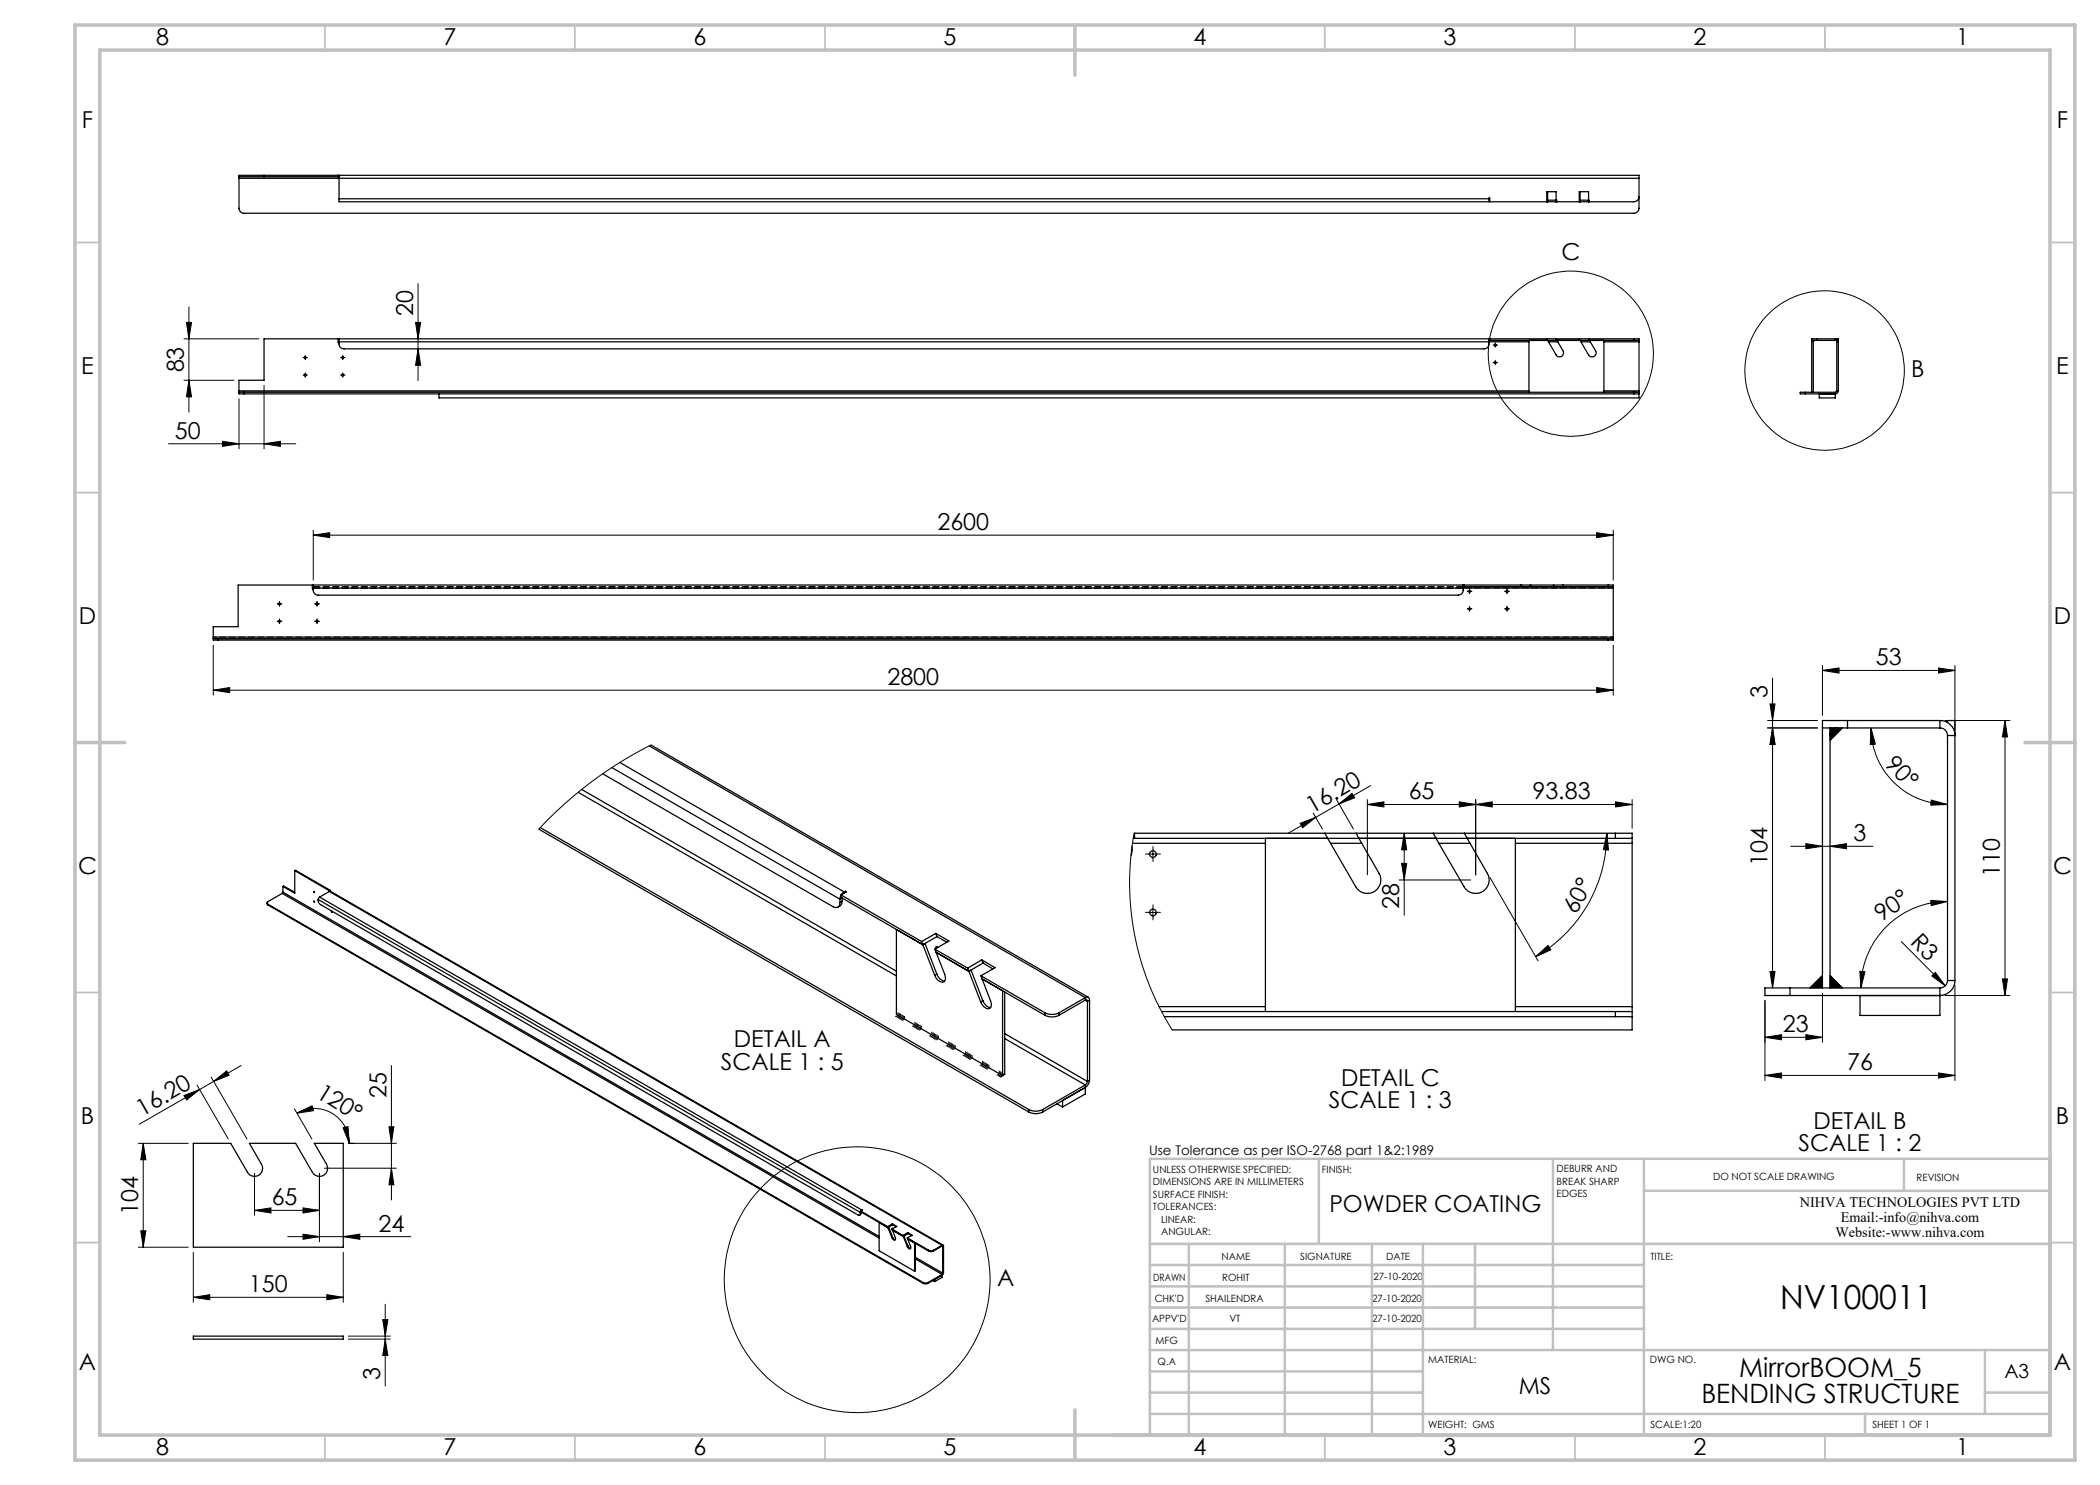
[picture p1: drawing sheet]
<svg xmlns="http://www.w3.org/2000/svg" width="420mm" height="297mm" viewBox="0 0 420 297" stroke-linecap="round" stroke-linejoin="round" font-family="sans-serif">
<g fill="none" stroke="#000" stroke-width=".2">
<path d="M83.6 56.7v19.4M36.8 67.8h15M36.8 76.1h10M37.3 64.5h1l-.5 3.3zM37.8 76.1l.5 3.3h-1zM37.8 61.4v21M47.8 79.8v10M52.8 77.1v12.7M60.8 75h.5M60.8 71.5h.5M61 71.3v.5M61 74.8v.5"/>
<path d="M68.3 75h.5M68.3 71.5h.5M68.5 71.3v.5M68.5 74.8v.5M83.1 64.5h1l-.5 3.3zM83.6 69.8l.5 3.3h-1zM298.8 72.5h.5M298.8 69h.5M299 68.8v.5M299 72.3v.5M33.7 88.8h25.5M44.5 88.3l3.3 .5-3.3 .5z"/>
<path d="M52.8 88.8l3.3-.5v1zM62.7 107l3.2-.5v1zM62.7 106v10M62.7 107h260M293.7 118.3h.4M293.9 118v.5M301.1 118.3h.5M301.4 118v.5M319.3 106.5l3.4 .5-3.4 .5zM322.7 106v10M42.7 138l3.2-.5v1zM42.7 129v10"/>
<path d="M42.7 138h280M55.6 124.3h.5M55.6 120.8h.5M55.9 120.5v.5M55.9 124v.5M63.1 124.3h.5M63.1 120.8h.5M63.4 120.5v.5M63.4 124v.5M293.7 121.8h.4M293.9 121.5v.5M301.1 121.8h.5"/>
<path d="M301.4 121.5v.5M319.3 137.5l3.4 .5-3.4 .5zM322.7 129v10M354.5 135.6v62M364.5 134.1l3.3-.5v1zM364.5 133.1v10M364.5 134.1h26.5M387.7 133.6l3.3 .5-3.3 .5zM391 133.1v13M130.2 149l-3.7 2-3.4 2-5.7 4.1-4.7 3.8-4.9 4.9M267.3 159.9l3.4 5.9M273.5 159.9v15.1"/>
<path d="M274.1 157.1l-6.3 3.7M295.1 159.9v15.1M326.4 159.9v5.8M353.5 144.1h10M354 140.8h1l-.5 3.3zM354.5 145.6l.5 3.3h-1zM363.5 145.6h-10M366 145.6h2.5l-2.5 2.5zM368.5 145.6l-2.5 2.5M374.2 145.6l.9 3.2-1 .1zM374.2 145.6a15.4 15.4 0 0 0 15.3 15.3M389 144.1h13"/>
<path d="M401 144.1l.5 3.3h-1zM401 144.1v55M226.8 166.6l-.6 4.7-.3 4.2 .2 5.1 .7 6 1.4 5.8 1.6 4.5 2.2 4.8 2.5 4.3M229.8 170.8h1.6M230.6 170v1.7M260 164.7l3.1-1.2-2.6 2.1zM262.6 162.6l1.9 3.2M267.8 160.8l-10.2 5.8M267.8 160.8l2.6-2.1 .5 .9zM273.5 160.9l3.3-.5v1zM273.5 160.9h52.9M279.8 176h14.3"/>
<path d="M280.3 172.7h1l-.5 3.3zM280.8 166.6v16.5M280.8 166.6l.5 3.4h-1zM291.9 160.4l3.2 .5-3.2 .5zM295.1 160.9l3.3-.5v1zM298 175.5l9.6 16.7M321.4 166.6l.3 3.4-1-.1zM321.4 166.6a28.5 28.5 0 0 1-14.3 24.7M323.1 160.4l3.3 .5-3.3 .5zM358.1 169.3h16.5M361.2 168.7l3.3 .6-3.3 .5zM366 169.3l3.3-.6v1.1z"/>
<path d="M386.3 160l3.2 .9-3.3 .1zM229.8 182.5h1.6M230.6 181.6v1.7M307.1 191.3l2.5-2.2 .6 .9zM354 194.3h1l-.5 3.3zM364.5 198.6v9.9M364.5 195.1v2.5h-2.5zM364.5 195.1l-2.5 2.5M366 195.1l2.5 2.5h-2.5zM366 195.1l2.5 2.5M372 194.3h1l-.8 3.3zM380.3 188.3l8.7 8.9"/>
<path d="M386.2 180.1l3.3 .2-3.2 .8zM386.4 195.2l.7-.7 1.9 2.7zM389 199.1h13M389.5 180.3a17.3 17.3 0 0 0-17.3 17.3M391 197.1v19M400.5 195.8h1l-.5 3.3zM36.8 219.1l3.1-1.2-2.6 2.1zM39.4 217l6.2 10.8M39.9 217.9l-12.1 7M42.2 215.4l7.2 12.4M42.7 216.3l-2.8 1.6M42.7 216.3l2.6-2.1 .5 .8z"/>
<path d="M48.2 213.1l-5.5 3.2M78.3 213.1v26.9M179.5 202.5a.55 .55 0 0 1-.5 .8M179.8 202.6a.58 .58 0 0 1-.5 .9M180.1 202.7a.58 .58 0 0 1-.5 .9M180.3 202.9a.55 .55 0 0 1-.5 .9M180.6 203.1a.55 .55 0 0 1-.5 .8M180.8 203.2a.58 .58 0 0 1-.5 .9M182.9 204.4a.58 .58 0 0 1-.5 .9M183.2 204.5a.58 .58 0 0 1-.5 .9M183.4 204.7a.55 .55 0 0 1-.4 .9M183.7 204.9a.55 .55 0 0 1-.5 .8"/>
<path d="M184 205a.58 .58 0 0 1-.6 .9M184.2 205.1a.58 .58 0 0 1-.5 .9M186.3 206.3a.58 .58 0 0 1-.5 .9M186.5 206.5a.55 .55 0 0 1-.4 .9M186.8 206.7a.55 .55 0 0 1 0 .5 .55 .55 0 0 1-.5 .3M187.1 206.8a.58 .58 0 0 1-.5 .9M187.3 206.9a.58 .58 0 0 1-.5 .9M187.6 207.1a.55 .55 0 0 1-.5 .9M189.7 208.3a.55 .55 0 0 1 0 .6 .55 .55 0 0 1-.5 .3M189.9 208.5a.55 .55 0 0 1-.5 .8M190.2 208.6a.58 .58 0 0 1-.5 .9M190.5 208.7a.58 .58 0 0 1-.5 .9"/>
<path d="M190.7 208.9a.55 .55 0 0 1-.5 .9M191 209.1a.55 .55 0 0 1-.5 .8M193 210.3a.55 .55 0 0 1-.5 .8M193.3 210.4a.58 .58 0 0 1-.5 .9M193.6 210.5a.58 .58 0 0 1-.5 .9M193.8 210.7a.55 .55 0 0 1-.5 .9M194.1 210.9a.55 .55 0 0 1-.5 .8M194.3 211a.58 .58 0 0 1-.4 .9M196.4 212.2a.58 .58 0 0 1-.5 .9M196.7 212.3a.58 .58 0 0 1-.5 .9M197 212.5a.55 .55 0 0 1-.5 .9M197.2 212.7a.55 .55 0 0 1-.5 .8"/>
<path d="M197.5 212.8a.58 .58 0 0 1-.5 .9M197.7 212.9a.58 .58 0 0 1-.5 .9M199.8 214.1a.57 .57 0 0 1-.5 .9M200.1 214.3a.55 .55 0 0 1-.5 .9M200.3 214.5a.55 .55 0 0 1 0 .5 .55 .55 0 0 1-.5 .3M200.5 214.6a.55 .55 0 0 1-.5 .8M353 207.5l3.3-.6v1.1zM353 207.5h11.5M353 215.1l3.3-.5v1zM353 200.1v16M353 215.1h38M361.2 206.9l3.3 .6-3.3 .5z"/>
<path d="M387.7 214.6l3.3 .5-3.3 .5zM27.7 228.7h9.9M28.6 228.7l.6 3.2h-1zM28.6 228.7v20.7M50.9 234.7v8.4M58.9 221.8l3.5 6M59.4 222.6l3-1.4 .3 .9zM59.4 222.6a7 7 0 0 1 10.4 6.1M63.9 234.7v13.7M64.9 233.6h14.4M68.6 225.6l1-.3 .2 3.4zM69.7 228.7h9.6"/>
<path d="M77.8 225.4h1l-.5 3.3zM78.3 233.6l.5 3.4h-1zM27.7 249.4h9.9M28.2 246.2h1l-.6 3.2zM38.7 259.5l3.2-.6v1.1zM38.7 250.5v10M38.7 259.5h30M50.9 242.1l3.3-.5v1zM50.9 242.1h13M57.5 247.3h24.7M60.6 241.6l3.3 .5-3.3 .5zM60.6 246.8l3.3 .5-3.3 .6z"/>
<path d="M65.4 258.9l3.3 .6-3.3 .5zM68.7 247.3l3.3-.5v1.1zM68.7 250.5v10M69.7 267.8h8.4M69.7 267.2h8.4M76.6 263.9h1l-.6 3.3zM77 267.8l.6 3.3h-1zM77 260.9v16.3"/>
<circle cx="314.2" cy="70.7" r="16.5"/>
<circle cx="364.9" cy="74.1" r="15.9"/>
<circle cx="171.4" cy="255.9" r="26.6"/>
</g>
<g fill="none" stroke="#000" stroke-width=".2" stroke-dasharray="15.2 1.3 1.3 1.3">
<path d="M60.8 75h-.2M60.8 71.5h-.2M61.1 74.8v-.2M61.1 75.3v.2M61.1 71.3v-.2M61.1 71.8v.2M61.3 75h.2M61.3 71.5h.2M68.3 75h-.2M68.3 71.5h-.2M68.6 74.8v-.2M68.6 75.3v.2"/>
<path d="M68.6 71.3v-.2M68.6 71.8v.2M68.8 75h.2M68.8 71.5h.2M298.8 72.5h-.2M298.8 69h-.2M299.1 72.3v-.2M299.1 72.8v.2M299.1 68.8v-.2M299.1 69.3v.2M299.3 72.5h.2M299.3 69h.2"/>
<path d="M293.7 118.3h-.2M293.9 118v-.2M293.9 118.5v.2M294.2 118.3h.2M301.2 118.3h-.2M301.4 118v-.2M301.4 118.5v.2M301.7 118.3h.2M55.7 124.3h-.2M55.7 120.8h-.2M55.9 124v-.2M55.9 124.5v.2"/>
<path d="M55.9 120.5v-.2M55.9 121v.2M56.2 124.3h.2M56.2 120.8h.2M63.2 124.3h-.2M63.2 120.8h-.2M63.4 124v-.2M63.4 124.5v.2M63.4 120.5v-.2M63.4 121v.2M63.7 124.3h.2M63.7 120.8h.2"/>
<path d="M293.7 121.8h-.2M293.9 121.5v-.2M293.9 122v.2M294.2 121.8h.2M301.2 121.8h-.2M301.4 121.5v-.2M301.4 122v.2M301.7 121.8h.2M229.8 170.8h-.7M230.6 170v-.7M230.6 171.6v.7M231.4 170.8h.7"/>
<path d="M229.8 182.5h-.7M230.6 181.6v-.6M230.6 183.3v.7M231.4 182.5h.7"/>
</g>
<g fill="none" stroke="#c0c0c0" stroke-width=".35">
<path d="M65 5v5M115 5v5M165 5v5M265 5v5M315 5v5M365 5v5M15 48.5h5M410 48.5h5M15 98.5h5M410 98.5h5M15 198.5h5M410 198.5h5"/>
<path d="M15 248.5h5M410 248.5h5M65 287v5M115 287v5M165 287v5M265 287v5M315 287v5M365 287v5"/>
</g>
<g fill="none" stroke="#c0c0c0" stroke-width=".5">
<path d="M263.8 231.8v17M310.6 231.8v38.2M328.8 231.8v55.2M328.8 238.2h81.2M380.8 231.8v6.4M410 231.8h-180v55.2M230 248.8h180M230 257.3h98.8M230 253h98.8M237.8 248.8v38.2M257 248.8v38.2M274.4 248.8v38.2"/>
<path d="M284.6 248.8v38.2M295 248.8v17M230 265.8h98.8M230 261.5h98.8M230 278.5h54.6M230 274.3h54.6M230 270h180M397 278.5h13M397 270v12.8M230 282.8h180M373 282.8v4.2"/>
</g>
<path d="M15 5h400v287h-400zM20 10h390v277h-390zM215 5v10M15 148.5h10M405 148.5h10M215 282v10" fill="none" stroke="#c0c0c0" stroke-width=".7"/>
<g fill="#000">
<path d="M386.4 195.2l.7-.7 1.9 2.7z"/>
<path d="M37.3 64.5h1l-.5 3.3zM37.8 76.1l.5 3.3h-1zM280.8 166.6l.5 3.4h-1zM280.3 172.7h1l-.5 3.3zM28.6 228.7l.6 3.2h-1zM28.2 246.2h1l-.6 3.2z"/>
<path d="M83.6 69.8l.5 3.3h-1zM83.1 64.5h1l-.5 3.3zM77 267.8l.6 3.3h-1zM76.6 263.9h1l-.6 3.3z"/>
<path d="M44.5 88.3l3.3 .5-3.3 .5zM52.8 88.8l3.3-.5v1zM42.7 138l3.2-.5v1zM319.3 137.5l3.4 .5-3.4 .5zM295.1 160.9l3.3-.5v1zM323.1 160.4l3.3 .5-3.3 .5zM38.7 259.5l3.2-.6v1.1zM65.4 258.9l3.3 .6-3.3 .5zM60.6 246.8l3.3 .5-3.3 .6zM68.7 247.3l3.3-.5v1.1z"/>
<path d="M319.3 106.5l3.4 .5-3.4 .5zM62.7 107l3.2-.5v1z"/>
<path d="M364.5 134.1l3.3-.5v1zM387.7 133.6l3.3 .5-3.3 .5zM353 207.5l3.3-.6v1.1zM361.2 206.9l3.3 .6-3.3 .5zM361.2 168.7l3.3 .6-3.3 .5zM366 169.3l3.3-.6v1.1z"/>
<path d="M354.5 145.6l.5 3.3h-1zM354 194.3h1l-.5 3.3z"/>
<path d="M374.2 145.6l.9 3.2-1 .1zM386.3 160l3.2 .9-3.3 .1z"/>
<path d="M260 164.7l3.1-1.2-2.6 2.1zM267.8 160.8l2.6-2.1 .5 .9z"/>
<path d="M273.5 160.9l3.3-.5v1zM291.9 160.4l3.2 .5-3.2 .5zM50.9 242.1l3.3-.5v1zM60.6 241.6l3.3 .5-3.3 .5z"/>
<path d="M307.1 191.3l2.5-2.2 .6 .9zM321.4 166.6l.3 3.4-1-.1z"/>
<path d="M362 197.6h2.5v-2.5zM366 195.1v2.5h2.5zM366 145.6h2.5l-2.5 2.5z"/>
<path d="M386.2 180.1l3.3 .2-3.2 .8zM372 194.3h1l-.8 3.3z"/>
<path d="M400.5 195.8h1l-.5 3.3zM401 144.1l.5 3.3h-1zM354 140.8h1l-.5 3.3zM354.5 145.6l.5 3.3h-1z"/>
<path d="M36.8 219.1l3.1-1.2-2.6 2.1zM42.7 216.3l2.6-2.1 .5 .8z"/>
<path d="M353 215.1l3.3-.5v1zM387.7 214.6l3.3 .5-3.3 .5z"/>
<path d="M68.6 225.6l1-.3 .2 3.4zM59.4 222.6l3-1.4 .3 .9z"/>
<path d="M77.8 225.4h1l-.5 3.3zM78.3 233.6l.5 3.4h-1z"/>
</g>
<g fill="none" stroke="#000" stroke-width=".25">
<path d="M47.8 35.3v-.2h280v.6M47.8 35.3v.4M47.8 35.7v6a.96 .96 0 0 0 1 .9h278a1.02 1.02 0 0 0 1-.9v-6M47.8 35.7h280M47.8 35.3h20M52.8 35.1v.2M67.6 35.1v.2M67.8 39.8v.6h230v-.6M67.8 35.1v4.7M67.8 39.8h230M309.5 38.3v2.1M316 38.3v2.1"/>
<path d="M327.8 39.4a1.02 1.02 0 0 1-1 1h-28.8v-.8h-.2v.2M309.4 40.4v-2.1h1.8v2.1M309.5 40h1.7M311.2 40h.1M311.2 40.4h.1M315.8 40.4v-2.1h1.9v2.1M316 40h1.7M317.7 40h.1M317.7 40.4h.1M47.8 78.5v.3h1M47.8 78.5h1M47.8 78.2v.3"/>
<path d="M47.8 78.2h258M48.8 78.5v.3M48.8 78.8h278M48.8 78.5h278M67.8 68.5h-.2v-.7h-14.8v8.3h-5v2.1M67.8 68.4h238M297.8 67.8v.4a1.22 1.22 0 0 1-1 1.6h-228a1.06 1.06 0 0 1-1-1.4M297.8 68.1h29M298 67.8v.3M305.8 68.1v10.4M309.4 67.8l1.8 3.2a.8 .8 0 0 0 1.1 .3 .8 .8 0 0 0 .3-1.1l-1.4-2.4M309.7 68.4h1.9"/>
<path d="M315.8 67.8l1.9 3.2a.81 .81 0 0 0 1.1 .3 .81 .81 0 0 0 .3-1.1l-1.4-2.4M316.2 68.4h1.9M320.8 68.1v10.4M320.8 68.4h7M320.8 78.2h7M326.8 78.5h1M326.8 78.8h1M326.8 67.8h-259v.6M326.8 68.1h1M326.8 67.8h1v.3M326.8 67.8v.3M326.8 78.5v.3"/>
<path d="M327.8 68.1v.3M327.8 78.2v.3M327.8 78.5v1.1h-240v-.8M327.8 68.4v9.8M361.1 78.5h-1.1v.3h1.1M361.1 78.5h6M361.1 78.5v.3M362.3 68.1h1.1M362.7 68.1v10.4M362.9 68.1l-.2 .3M363.4 67.8h-1.1v10.7M363.4 68.1h3.7"/>
<path d="M363.4 67.8h3.7M363.4 67.8v.3M367.1 67.8a.6 .6 0 0 1 .6 .6h-.4M367.1 68.1l.2 .3M367.1 78.5v1.1h-3.2v-.8M367.1 67.8v.3M367.3 78.2l-.2 .3M367.3 67.8h.4v10.4M367.3 78.2h.4M367.3 68.4v9.8M367.7 78.2a.6 .6 0 0 1-.6 .6h-6M62.7 117.8h-.2v-.8h-14.9v8.3h-4.9v2.1"/>
<path d="M62.7 117.6h260M292.6 117v.4a1.19 1.19 0 0 1-1 1.6h-228a1.06 1.06 0 0 1-.9-1.4M292.6 117.3h29M292.8 117v.3M304.2 117l.2 .3M306.1 117l.1 .3M310.7 117l.2 .3M312.6 117l.1 .3M321.6 117h-258.9v.6M321.6 117.3h1.1M321.6 117h1.1v.3M321.6 117v.3"/>
<path d="M322.7 117.3v.3M322.7 117.6v9.8M42.7 127.7v.3h.9M42.7 127.7h.9M42.7 127.4v.3M42.7 127.4h280M43.6 127.7v.3M43.6 128h278M43.6 127.7h278M321.6 127.7h1.1M321.6 127.7v.3M322.7 127.7v.3h-1.1"/>
<path d="M322.7 127.4v.3M115.6 158.5l63.7 36.7M116.3 157.9l63 36.3M120.5 154.8l46.1 26.5a.86 .86 0 0 0 1 .1 .86 .86 0 0 0 .4-.9M122.4 153.5l45.6 26.3M124 152.5l44.8 25.9M129.9 149.2l87.2 50.3M130.2 149l87.5 50.5M364.5 145.6h5M366 145.6v52M367.5 145.6a1.51 1.51 0 0 0-1.5 1.5M369.5 144.1h-5v53.5"/>
<path d="M369.5 144.1v1.5M369.5 144.1h18.5M369.5 145.6h18.5M388 144.1a3 3 0 0 1 3 3h-1.5M388 145.6a1.57 1.57 0 0 1 1.5 1.5M388 144.1v1.5M389.5 144.5v-.4h1.5v52M389.5 147.1v49M56.4 178.7l-2.8 1.6a.29 .29 0 0 0-.2 .3 .29 .29 0 0 0 .2 .3M56.4 178.7l119.4 68.9M56.6 178.4l-.2 .3M56.6 177.3v1.1"/>
<path d="M56.6 177.3l.1-.1 2.2 1.3M56.6 178.4l119.2 68.9M58.9 174.1v4.5l-2.3-1.3M58.9 174.1l7 4.1M58.9 174.1h.2l7 4M63.6 179.9l.1 .6 .4 .4 107.5 62.1a.3 .3 0 0 0 .3 0 .3 .3 0 0 0 .2-.3M63.6 179.9l108.5 62.6M63.9 179.4l-.3 .5M63.9 179.4l108.5 62.6M65.9 178.3h.2l122.5 70.7M65.9 178.3l-2 1.1M65.9 178.3l122.5 70.8"/>
<path d="M65.9 178.2v.1M66.1 178.1l-.2 .1M66.1 178.1v.2M107.8 165.8l97.9 56.6M108.1 165.5l97.6 56.4M168 179.8l.4-.2v.7M168 179.8v.7M168.2 179.1l-.2 .7M168.2 179v.5l16.4 9.4M168.2 179l16.1 9.3M168.8 178.4l-.5 .6M168.8 178.4v.2"/>
<path d="M169.1 178.3l.2 .1-1.1 .6M169.1 178.3l-.3 .1M169.1 178.3v.2M226.4 169.2l-.2 2M226.5 168.7h26.6M226.7 167.7h96.4M226.8 166.6h96.3M226.9 166.6v1.1M253.1 167.7v34.6M265 166.6l6.1 10.7a2.69 2.69 0 0 0 3.7 1 2.69 2.69 0 0 0 1-3.6l-4.6-8.1M266.1 168.7h6.2M286.6 166.6l6.2 10.7a2.69 2.69 0 0 0 3.7 1 2.69 2.69 0 0 0 1-3.6l-4.6-8.1"/>
<path d="M287.8 168.7h6.2M303.1 167.7v34.6M303.1 168.7h23.3M323.1 167.7h3.3M323.1 166.6h3.3v1.1M323.1 166.6v1.1M326.4 167.7v1M326.4 168.7v32.6M53.4 180.6v.3l.2 .1M53.6 180.9l131 75.6M53.6 180.9v.1M53.6 181l131 75.7"/>
<path d="M66.3 182.2l.1 .3zM168.4 180.3v.3a1.1 1.1 0 0 1-.8 .8M168.4 180.3l-.4 .2M184.3 188.3l2.6 6.7M184.6 188.9l-5.3-3v17l21.2 12.2M184.6 188.9l.4-.2 2.4 6.1M187 189.8l6.5 3.8M187 189.8l.2 .7M187.1 186.7l2.7 1.5-2.8 1.6M187.1 186.7l-2.8 1.6M187.1 186.7l.3 .6M187.2 190.5l1.7 4.4a1.01 1.01 0 0 1-.5 1.6l-.9-.6-.6-.9"/>
<path d="M187.2 190.5l6.6 3.8 2.8-1.7M187.4 194.8a1.94 1.94 0 0 0 1.5 1.4M187.4 194.8l-.5 .2M187.4 187.3l-2.8 1.6M187.4 187.3l2 1.2M187.6 189.5l-.4-.2v.4M193.5 193.6l2.6 6.8M194.2 194l2.4 6.1M196.2 195.2l12.8 7.4M196.2 195.2l.2 .6M196.4 192l2.6 1.5-2.8 1.7M196.4 192l-2.9 1.6"/>
<path d="M196.4 192l.2 .6M196.4 195.8l1.8 4.7a.81 .81 0 0 1-.2 1.1 .81 .81 0 0 1-1.1-.2l-.8-1M196.4 195.8l12.6 7.3M196.6 192.6l2 1.2M200.5 198.2v16.9M200.9 198.4v16.5l-.4 .2M217.1 199.5a.51 .51 0 0 1 .6 0 .51 .51 0 0 1 .2 .5M217.1 199.5v.5M217.1 199.5l-5.3 3.1M358 197.6h-5v1.5h5M358 197.6v1.5M358 197.6h30"/>
<path d="M388 197.6v5.5h-16v-4M389.5 196.1a1.51 1.51 0 0 1-1.5 1.5M389.5 196.1h1.5M391 196.1a3 3 0 0 1-3 3h-30M196.6 200.1a1.87 1.87 0 0 0 1.5 1.4M196.6 200.1l-.5 .3M200.9 206.7l16.6 9.6M200.9 207.7l16.2 9.3M209 202.6a3.3 3.3 0 0 0 2.8 0M209 203.1a3.3 3.3 0 0 0 2.8 0M209 202.6v.5M211.8 202.6v.5"/>
<path d="M217.1 200a.26 .26 0 0 1 .3 0 .26 .26 0 0 1 .1 .3M217.1 217v1.8l-4.6 2.6M217.1 217.5l-4.6 2.6v1.3M217.1 200l-5.3 3.1M217.1 217l-8.5 4.9M217.1 217.5l-8.5 4.9M217.1 200l.4 .3M217.5 216.3l-.4 .7M217.5 200.3v16M217.9 216a1.88 1.88 0 0 1-.8 1.5M217.9 200l-.4 .3M217.9 216l-.4 .3"/>
<path d="M217.9 200v16M231.8 201.3h21.3M232.3 202.3h90.8M232.9 203.3h90.2M303.1 201.3h23.3M323.1 202.3h3.3M323.1 203.3h3.3M323.1 202.3v1M326.4 201.3v1M326.4 202.3v3.7h-91.9M38.7 228.7h7.4l3.4 5.8a1.61 1.61 0 0 0 2.2 .6 1.61 1.61 0 0 0 .6-2.3l-2.4-4.1h9.2l3.4 5.8a1.63 1.63 0 0 0 2.2 .6 1.63 1.63 0 0 0 .6-2.3l-2.4-4.1h5.8v20.7h-30zM205.7 221.9a3 3 0 0 0 2.9 0"/>
<path d="M205.7 222.4a3 3 0 0 0 2.9 0M205.7 221.9v.5M208.6 221.9v.5M211.4 220.8l1.1 .6M172.1 242.5l.1-.1v.2M172.1 242.5v.2M172.2 242.2l-.1 .3M172.2 242.2v.2l5.4 3.1M172.2 242.2l5.3 3.1M172.2 242.6l-.3 .4M172.2 242.6l-.1 .1M172.4 242l-.2 .2"/>
<path d="M172.4 242v.1M172.4 242h.1M177.5 245.3l.1 .2M177.6 245.5l-1.8-1v5.7l7.1 4M177.6 245.5l.8 2M177.6 245.5l.1-.1 .8 2.1M178.4 245.8l2.2 1.3M178.4 245.8l.1 .2M178.5 246l.6 1.6a.35 .35 0 0 1-.3 .5 .35 .35 0 0 1-.4-.5v-.1M178.5 246l2.2 1.3M178.5 244.8l.9 .5-1 .5M178.5 244.8l-1 .5"/>
<path d="M178.5 244.8v.2M178.5 247.5l.4 .4h.2M178.5 247.5h-.1M178.5 245l.7 .4M178.5 245l-.9 .5M178.6 245.7l-.1-.1v.2M180.6 247.1l.1 .2M180.7 247.3l.8 2M180.7 247.3l.1-.1 .8 2M181.5 247.6l4.2 2.4M181.5 247.6v.2M181.5 247.8l.6 1.5a.32 .32 0 0 1-.1 .5 .32 .32 0 0 1-.4-.3l-.1-.2"/>
<path d="M181.5 247.8l1.4 .8v5.6M181.5 246.5l.9 .5-.9 .6M181.5 246.5l-.9 .6M181.5 247.8l4.2 2.4M181.5 246.5l.1 .2M181.6 249.2l.5 .5M181.6 249.2l-.1 .1M181.6 246.7l-.9 .6M181.6 246.7l.7 .4M183.1 248.7v5.5h-.2M183.1 251.5l5.5 3.1M183.1 251.8l5.3 3.1"/>
<path d="M184.6 256.5l.4 .1 .6-.1M184.6 256.7l.4 .1 .6-.1M184.6 256.5v.2M185.6 256.5v.2M185.7 250l.2 .2 .8-.2M185.7 250.2l.4 .1 .6-.1M185.7 250v.2M186.5 256.1l.4 .2M186.7 250v.2M188.4 249.1l.2-.1 .1 .2M188.4 249.2l.2 .1M188.4 254.9v.6l-1.5 .8"/>
<path d="M188.4 255l-1.5 .9v.4M188.4 249.1v.1M188.4 249.1l-1.7 .9M188.4 249.2l-1.7 1M188.4 254.9l-2.8 1.6M188.4 255l-2.8 1.7M188.6 254.6l-.2 .3M188.6 249.3v5.3M188.7 254.6l-.3 .4M188.7 249.2l-.1 .1M188.7 254.6h-.1M188.7 249.2v5.4"/>
<path d="M38.7 267.2h30v.6h-30z"/>
<circle cx="61" cy="75" r=".21"/>
<circle cx="61" cy="71.5" r=".2"/>
<circle cx="68.5" cy="75" r=".21"/>
<circle cx="68.6" cy="71.5" r=".2"/>
<circle cx="299" cy="69" r=".2"/>
<circle cx="299" cy="72.5" r=".19"/>
<circle cx="293.9" cy="118.3" r=".19"/>
<circle cx="301.4" cy="118.3" r=".2"/>
<circle cx="55.9" cy="120.8" r=".21"/>
<circle cx="55.9" cy="124.3" r=".2"/>
<circle cx="63.4" cy="120.8" r=".21"/>
<circle cx="63.4" cy="124.3" r=".2"/>
<circle cx="293.9" cy="121.8" r=".19"/>
<circle cx="301.4" cy="121.8" r=".2"/>
<circle cx="62.8" cy="178.4" r=".1"/>
<circle cx="230.6" cy="170.8" r=".68"/>
<circle cx="62.8" cy="180.3" r=".1"/>
<circle cx="230.6" cy="182.5" r=".67"/>
</g>
<path d="M62.7 117.6h230M292.7 117.3h-230M292.7 117.6h-230" fill="none" stroke="#000" stroke-width=".2" stroke-dasharray="1.3 .6" stroke-dashoffset="-.1"/>
<path d="M322.7 117.6h-260" fill="none" stroke="#000" stroke-width=".2" stroke-dasharray="1.3 .6" stroke-dashoffset=".2"/>
<path d="M42.7 127.4h280" fill="none" stroke="#000" stroke-width=".2" stroke-dasharray="1.3 .6" stroke-dashoffset=".7"/>
<text font-size="6.7" x="356" y="261.8">NV100011</text>
<g font-size="5.3">
<text x="347.8" y="275.4">MirrorBOOM_5</text>
<text x="340.3" y="280.6">BENDING STRUCTURE</text>
</g>
<g font-size="4.7">
<text x="31.2" y="9">8</text>
<text x="88.7" y="9">7</text>
<text x="138.7" y="9">6</text>
<text x="188.7" y="9">5</text>
<text x="238.7" y="9">4</text>
<text x="288.7" y="9">3</text>
<text x="338.7" y="9">2</text>
<text x="391.2" y="9">1</text>
<text x="16.4" y="25.5">F</text>
<text x="411.4" y="25.5">F</text>
<text x="312.3" y="52">C</text>
<text x="82.6" y="63.2" transform="rotate(-90 82.6 63.2)">20</text>
<text x="16.3" y="74.8">E</text>
<text x="36.8" y="74.5" transform="rotate(-90 36.8 74.5)">83</text>
<text x="382.2" y="75.4">B</text>
<text x="411.2" y="74.8">E</text>
<text x="35" y="87.7">50</text>
<text x="187.5" y="106">2600</text>
<text x="15.8" y="124.7">D</text>
<text x="410.8" y="124.7">D</text>
<text x="177.5" y="137">2800</text>
<text x="375.2" y="133.1">53</text>
<text x="353.5" y="139.5" transform="rotate(-90 353.5 139.5)">3</text>
<text x="376.8" y="152.9" transform="rotate(46 376.8 152.9)">90°</text>
<text x="281.7" y="159.9">65</text>
<text x="306.5" y="159.9">93.83</text>
<text x="262.4" y="162.7" transform="rotate(-30 262.4 162.7)">16.20</text>
<text x="353.5" y="173.1" transform="rotate(-90 353.5 173.1)">104</text>
<text x="370.7" y="168.2">3</text>
<text x="15.6" y="174.7">C</text>
<text x="400" y="175.5" transform="rotate(-90 400 175.5)">110</text>
<text x="410.6" y="174.7">C</text>
<text x="279.8" y="181.7" transform="rotate(-90 279.8 181.7)">28</text>
<text x="315.2" y="183" transform="rotate(-61 315.2 183)">60°</text>
<text x="376.3" y="184.4" transform="rotate(-34 376.3 184.4)">90°</text>
<text x="381.9" y="188.5" transform="rotate(46 381.9 188.5)">R3</text>
<text x="146.8" y="209.4">DETAIL A</text>
<text x="356.6" y="206.4">23</text>
<text x="144.2" y="213.9">SCALE 1 : 5</text>
<text x="369.4" y="214.1">76</text>
<text x="63" y="219.3" transform="rotate(32 63 219.3)">120°</text>
<text x="77.3" y="219.6" transform="rotate(-90 77.3 219.6)">25</text>
<text x="265.8" y="221.7">SCALE 1 : 3</text>
<text x="268.2" y="217.2">DETAIL C</text>
<text x="16.2" y="224.8">B</text>
<text x="28.5" y="223.3" transform="rotate(-30 28.5 223.3)">16.20</text>
<text x="362.7" y="225.8">DETAIL B</text>
<text x="411.2" y="224.8">B</text>
<text x="359.7" y="230.3">SCALE 1 : 2</text>
<text x="27.7" y="242.9" transform="rotate(-90 27.7 242.9)">104</text>
<text x="54.3" y="241">65</text>
<text x="265.9" y="242.4">POWDER COATING</text>
<text x="75.7" y="246.3">24</text>
<text x="199.4" y="257.2">A</text>
<text x="49.8" y="258.4">150</text>
<text x="15.8" y="274">A</text>
<text x="76.1" y="275.9" transform="rotate(-90 76.1 275.9)">3</text>
<text x="410.8" y="274">A</text>
<text x="303.7" y="278.9">MS</text>
<text x="31.2" y="291">8</text>
<text x="88.7" y="291">7</text>
<text x="138.7" y="291">6</text>
<text x="188.7" y="291">5</text>
<text x="238.7" y="291">4</text>
<text x="288.7" y="291">3</text>
<text x="338.7" y="291">2</text>
<text x="391.2" y="291">1</text>
</g>
<text font-size="3.9" x="400.9" y="275.5">A3</text>
<g font-size="2.9">
<text x="360" y="241.3">NIHVA TECHNOLOGIES PVT LTD</text>
<text x="368.2" y="244.3">Email:-info@nihva.com</text>
<text x="367.1" y="247.3">Website:-www.nihva.com</text>
</g>
<text font-size="2.7" x="229.8" y="231.1">Use Tolerance as per ISO-2768 part 1&amp;2:1989</text>
<g font-size="2">
<text x="230.6" y="234.6">UNLESS OTHERWISE SPECIFIED:</text>
<text x="230.6" y="237.1">DIMENSIONS ARE IN MILLIMETERS</text>
<text x="230.6" y="239.6">SURFACE FINISH:</text>
<text x="264.4" y="234.6">FINISH:</text>
<text x="311.3" y="234.5">DEBURR AND</text>
<text x="311.3" y="237">BREAK SHARP</text>
<text x="311.3" y="239.5">EDGES</text>
<text x="342.6" y="236">DO NOT SCALE DRAWING</text>
<text x="383.3" y="236.2">REVISION</text>
<text x="230.6" y="242.1">TOLERANCES:</text>
<text x="232.2" y="244.6">LINEAR:</text>
<text x="232.2" y="247.1">ANGULAR:</text>
<text x="244.3" y="252">NAME</text>
<text x="260" y="251.9">SIGNATURE</text>
<text x="277.2" y="251.9">DATE</text>
<text x="330.1" y="251.9">TITLE:</text>
<text x="230.6" y="256.1">DRAWN</text>
<text x="244.4" y="256.1">ROHIT</text>
<text x="274.7" y="255.9">27-10-2020</text>
<text x="230.9" y="260.3">CHK'D</text>
<text x="241.1" y="260.3">SHAILENDRA</text>
<text x="274.5" y="260.3">27-10-2020</text>
<text x="230.4" y="264.4">APPV'D</text>
<text x="231.1" y="268.8">MFG</text>
<text x="245.9" y="264.4">VT</text>
<text x="274.5" y="264.4">27-10-2020</text>
<text x="231.5" y="273">Q.A</text>
<text x="285.6" y="272.5">MATERIAL:</text>
<text x="330" y="272.5">DWG NO.</text>
<text x="285.6" y="285.5">WEIGHT: GMS</text>
<text x="330.1" y="285.6">SCALE:1:20</text>
<text x="374.5" y="285.6">SHEET 1 OF 1</text>
</g>
</svg>
